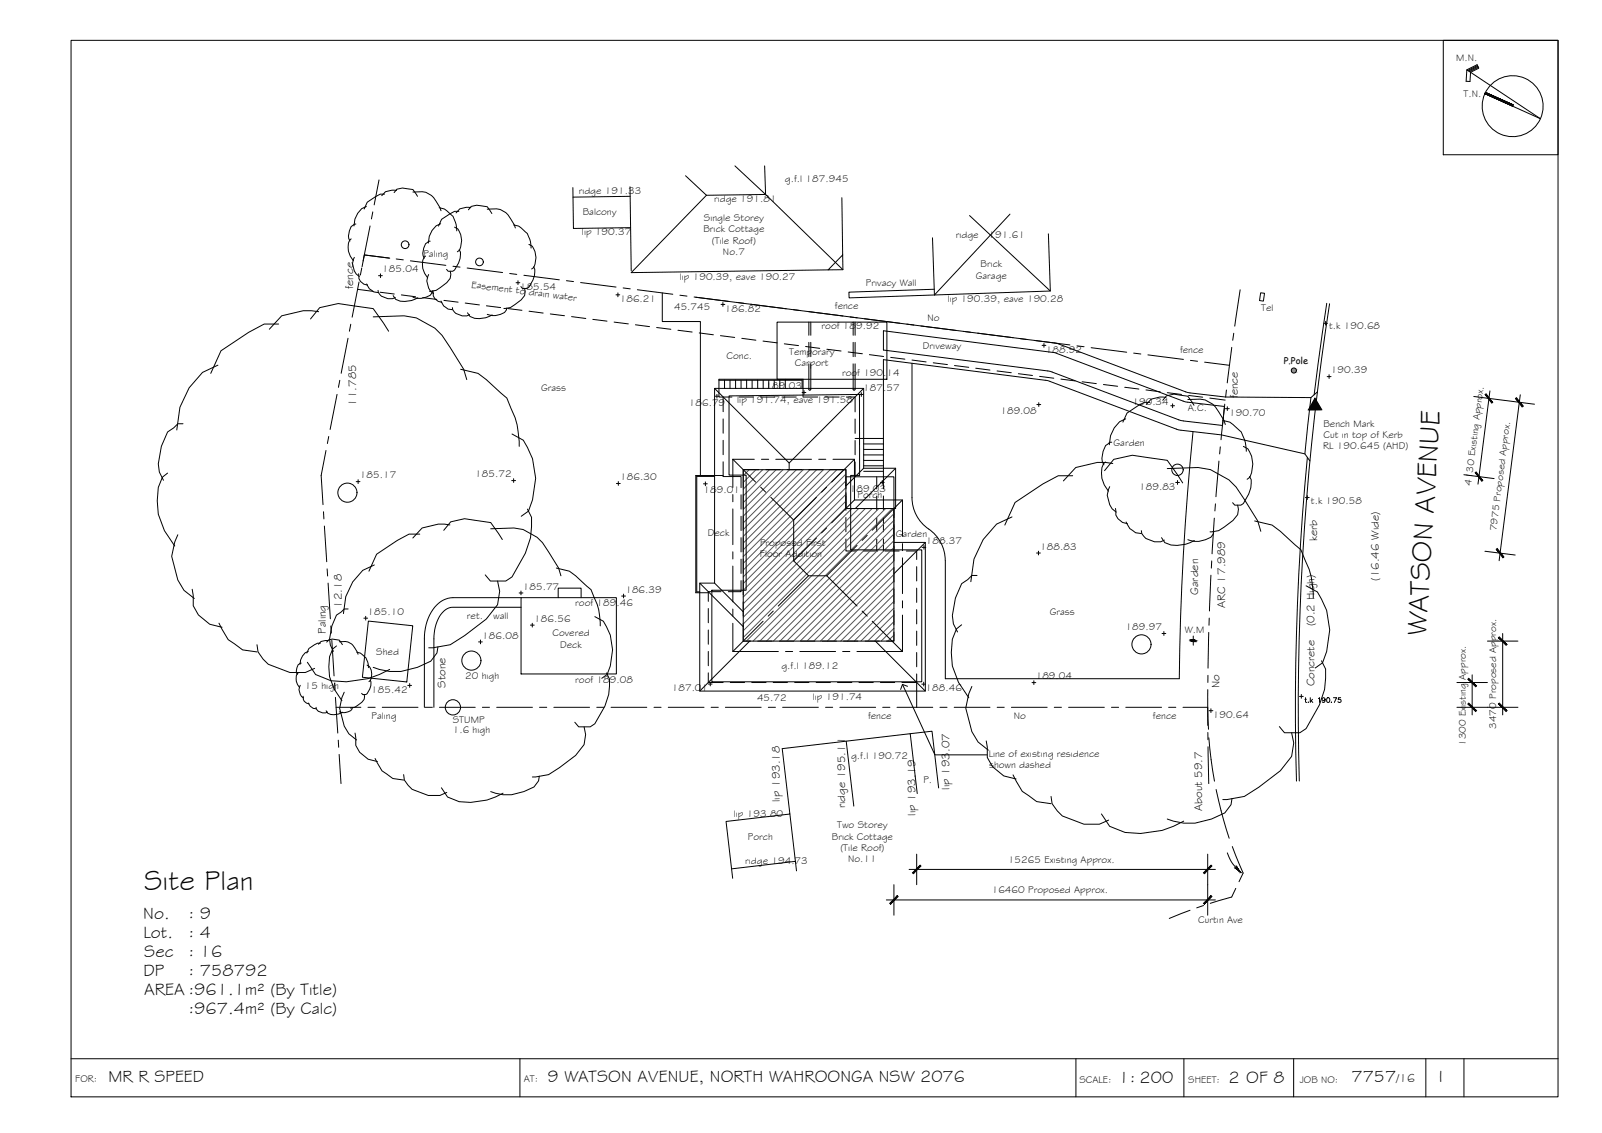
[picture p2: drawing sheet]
<svg xmlns="http://www.w3.org/2000/svg" width="420mm" height="297mm" viewBox="0 0 420 297" stroke-linecap="round" stroke-linejoin="round" font-family="sans-serif">
<!-- layer: BORDER -->
<g fill="none" stroke="#000" stroke-width=".26">
<path d="M18.6 10.6h390v277h-390zM378.5 10.6h30.1v30h-30.1zM384.7 18.3l2.7-1.3 .4 .9-2.1 1.1-.2 2.4-1-.1 .2-3 19.3 12.8-14.6-6.6M387.5 17.2l-2.5 1.3M387.6 17.4l-2.4 1.2M387.7 17.6l-2.3 1.2M389.6 24.2l7.3 3.3M18.6 277.6h390M136.4 277.6v10M282.2 277.6v10M310.5 277.6v10M339.3 277.6v10"/>
<path d="M374 277.6v10M383.9 277.6v10"/>
<circle cx="396.7" cy="27.8" r="8"/>
</g>
<g fill="#000" stroke="#000" stroke-width=".26">
<path d="M389.4 24.5l7.4 3.3zM389.6 24.3l7.2 3.5-7.4-3.3z"/>
<path d="M389.6 24.3l7.2 3.5 .1-.3zM389.6 24.2l7.3 3.3z"/>
</g>
<!-- layer: TEXT -->
<path d="M344.9 104.4l1.8 3h-3.5zM343.2 107.4h3.5z" fill="#000" stroke="#000" stroke-width=".26"/>
<!-- layer: 0.13 -->
<g fill="none" stroke="#000" stroke-width=".26">
<path d="M93.3 58.8a2.21 2.21 0 0 0-1.7 1.7l-.2 1.4 .4 1.3M96.1 54.1a5.2 5.2 0 0 0-3.3 5.1M100.8 50.9h-1.1l-3.4 2.1-.8 1.8M103.4 50.5l.7-.9 1.4-.3 2.8 .4 1.2 1.8M104 49.9h-1.2l-1.7 .4-1 1M108.3 50.3a5.1 5.1 0 0 1 6.1 2.5l1 1.7 .3 .8M115.2 54.5a5.4 5.4 0 0 1 3.9 3l.5 1.3 .2 1.7M115.6 58.6a5.2 5.2 0 0 0-3.3 5.1M119.2 59.6l.9 .4a5.5 5.5 0 0 1 .4 5.6l-.6 .4M120.3 55.4h-1.1l-3.4 2.1-.8 1.8M122.9 55l.7-.9 1.4-.3 2.8 .4 1.2 1.8M123.5 54.4l-1.2-.1-1.7 .5-1 1"/>
<path d="M127.8 54.8a5.1 5.1 0 0 1 6.1 2.5l1 1.7 .3 .8M134.7 59a5.3 5.3 0 0 1 3.9 3l.5 1.3 .2 1.7M92.1 62.6a3.1 3.1 0 0 0-.7 3.3l.5 1.3 .8 1.2M92.9 67.5a3.7 3.7 0 0 0 1.3 5M94.1 71.8v.5a2.28 2.28 0 0 0 2.3 2.5M96.2 74.4a3.1 3.1 0 0 0 3 2.3M99.2 76.1v.6a3.3 3.3 0 0 0 4.5 1.3M103.1 77.5a2.51 2.51 0 0 0 3.1 1.5l1.7-.2 1.7-.7M111.6 67.1a3 3 0 0 0-.7 3.3l.5 1.3 .8 1.2M112.4 72a3.7 3.7 0 0 0 1.3 5M112.8 63.2h-.4l-.8 .7a3.5 3.5 0 0 0-.3 3.8M113.4 76.3l-.1 .5-.5 .6a5 5 0 0 1-4.5 .5"/>
<path d="M113.5 76.3l.1 .4a2.29 2.29 0 0 0 2.3 2.6M115.7 78.9a3 3 0 0 0 2.9 2.3M118.1 71.1l.1 .8-.1 1.1-.9 1.1-2.8 2-1.7 .3M120.4 65.5a3.8 3.8 0 0 1-.1 3.4l-1.1 1.9-.5 .3h-1.2l-.4-.5M137.6 75.6l.1 .8-.1 1.1-.9 1.1-2.8 2-1.7 .3M138.7 64.1a3.5 3.5 0 0 1 1.9 3.4l-.6 2.6-.6 .4M139.9 69.9a3.9 3.9 0 0 1-.1 3.5l-1.1 1.9-.5 .3h-1.2l-.4-.5M57.2 95.7l-4.1 1.9-3.5 4.1-2.4 5.1-.8 5.9M73.1 85h-3.8l-4.1 2.1-7.2 4.9-2.7 5.9M81.4 83.6l2.4-2.9 4.9-1.1 9.2 1.3 4 5.9M83.6 81.7l-1.9-.2h-2.2l-5.6 1.3-3.3 3.5M97.9 83.1l8.1-.3 3.2 .5 4.9 2.7 1.8 1.9 5.7 8.9 .8 2.7"/>
<path d="M118.6 80.6l.1 .6a3.2 3.2 0 0 0 4.5 1.3M120.8 96.8l4.6 1.1 2.1 1.6 5.4 4.9 1.1 2.7a19.9 19.9 0 0 1 2.2 9.9M122.6 82a2.56 2.56 0 0 0 3.1 1.5l1.7-.2 1.7-.7M132.9 80.8l-.1 .5-.5 .6a5 5 0 0 1-4.5 .5M48 111.1h-1.4l-1 1.1-1.7 1.1-1.6 3.7-.8 4.6 .3 2.2 1.1 2.1M134.3 113.8l3 1.6 1 1.9 1.4 3 .8 5.1-.8 5.6-1.1 3-1.9 1.4M291.6 115.9h-.6l-1 .9a4.6 4.6 0 0 0-.5 5.1M295.2 109.8a6.9 6.9 0 0 0-4.3 6.8M301.6 105.5h-1.5l-4.5 2.8-1.1 2.4M305 105l.9-1.2 2-.5 3.6 .6 1.6 2.3M305.8 104.2l-1.6-.1-2.3 .5-1.3 1.4M311.5 104.7l3.3-.1a5.9 5.9 0 0 1 4.8 3.4l1.4 2.2 .4 1.1"/>
<path d="M320.7 110.2l1.8 .5 .9 .6 2.2 2 .4 1a8.2 8.2 0 0 1 .9 4M326.1 117l1.2 .7a7.1 7.1 0 0 1 .5 7.4l-.7 .6M43.9 124l-1.3 1.1-1.1 2.7a17.4 17.4 0 0 0 4.3 15.4M116.4 139l1.8-2.2 3.6-.8 6.9 1 3 4.4M118 137.6l-3-.2-4.3 1-2.4 2.6M128.7 138.6l6.1-.2a11.1 11.1 0 0 1 9.1 6.3l2.6 4.2 .6 2.1M138.3 133.5l1.1 2.1-.3 5.4-1.3 4-3.5 6.2-1.6 1.1h-4.1l-1.3-1.6M265.4 135.5l-4 1.9-3.5 4-2.5 5.2-.8 5.9M281.3 124.7h-3.8l-4 2.2-7.3 4.8-2.7 6M289.7 123.4l2.4-3 4.9-1 9.1 1.3 4.1 5.9M290 121.1l-.6 .5a6.7 6.7 0 0 0 1.3 7.2M291 127.6a4.9 4.9 0 0 0 1.8 6.7"/>
<path d="M291.9 121.5l-2-.3h-2.1l-5.7 1.4-3.2 3.5M292.6 133.3l.1 .7a3.1 3.1 0 0 0 3 3.3M295.3 136.9l1 1.7 1.5 1.1 1.5 .2M299.3 139.1l.2 .8a4.4 4.4 0 0 0 5.9 1.7M306.1 122.8l8.1-.2 3.3 .5 4.8 2.7 1.9 1.9 5.7 8.9 .8 2.7M318.3 139.3l-.1 .7-.6 .9a6.5 6.5 0 0 1-6.1 .6M324.6 132.4l.2 1.1-.2 1.4-1.2 1.5-3.8 2.7-2.2 .3M327.7 124.9l.5 .9a8.6 8.6 0 0 1-2.1 6.2l-.7 .4h-1.6l-.5-.6M329.1 136.6l4.5 1.1 2.2 1.6 5.4 4.8 1.1 2.7a19.9 19.9 0 0 1 2.1 10M46.6 140.2l-.8 1.9-.8 3.8 1.6 6.2 1.6 2.7 2.8 2.1M50.4 154.5l.3 1.6v2.7l1.3 2.4 3 2.5 3.2 .8M91.3 159.7h-1l-.8 .8-1.2 .8-1.3 2.8-.6 3.4 .2 1.6 .8 1.7"/>
<path d="M98.2 148.1l-3.1 1.4-2.6 3.1-1.8 3.8-.6 4.5M110.1 140h-2.8l-3.1 1.7-5.4 3.6-2 4.4M130.5 152.3l.5 2.7-.5 3.5-3 3.8-5.6 4.3-3.8 2.4-4.6 .8h-1.1M145.9 148.9l3.4 .8 1.7 1.3 4 3.6 .8 2a14.8 14.8 0 0 1 1.6 7.5M256.3 150.9h-1.4l-1.1 1-1.6 1.1-1.6 3.8-.8 4.6 .2 2.1 1.1 2.2M304.6 141l.9 1.3a8.1 8.1 0 0 0 7.8-.6M342.5 153.6l3 1.6 1.1 1.9 1.3 2.9 .8 5.2-.8 5.6-1 3-1.9 1.3M57.4 163.4l2.4 4.3 3.8 2.7 3.8 .5M67.4 169l.3 1.9 1.3 1.9 1.4 1.4 5.6 2.1h4.1l2.4-1.1M78.2 176.4a2.94 2.94 0 0 0 .4 3.9M78.7 179.7a2.44 2.44 0 0 0 .9 3.3M79 173.9a1.79 1.79 0 0 0-1.3 2.1l.3 .8"/>
<path d="M80.6 173.6l2.2 3.2 4 1.7a23.1 23.1 0 0 0 15.4-3M80.8 170.8a3.5 3.5 0 0 0-2.1 3.4M84 168.6h-.7l-2.3 1.4-.5 1.2M85.7 168.4l.5-.6 1-.3 1.8 .3 .8 1.2M86.1 168a2.64 2.64 0 0 0-2.6 .9M88.3 169.3l-1 .9-.9 2a13 13 0 0 0 3.3 11.5M89 168.2a3.4 3.4 0 0 1 4 1.7l.9 1.6M93.6 171a3.9 3.9 0 0 1 3 4M96.3 174.4a2.8 2.8 0 0 1 .5 4.3M97.1 178.3a3.3 3.3 0 0 1-1.2 3.8h-.8l-.2-.3M114.9 169.6l-.3 1.6-1.6 2.1-3.5 1.7a15.2 15.2 0 0 1-11.6 0M156 161.7l2.2 1.2a13.5 13.5 0 0 1 1 13.9l-1.4 1"/>
<path d="M159.1 176.4l.8 1.6-.3 4.1-.9 3-2.7 4.7-1.2 .8h-3l-1-1.3M252.2 163.8l-1.3 1.1-1.1 2.7a17.3 17.3 0 0 0 4.3 15.3M254.9 180l-.8 1.9-.8 3.7 1.6 6.2 1.6 2.7 2.7 2.2M346.6 173.2l1.1 2.2-.3 5.4-1.4 4-3.5 6.2-1.6 1.1h-4l-1.4-1.6M79.5 182.5a1.69 1.69 0 0 0 1.6 2M80.9 184.3a2.1 2.1 0 0 0 2 1.5M82.9 185.4v.4a2.18 2.18 0 0 0 3 .9M85.5 186.3a1.65 1.65 0 0 0 2.1 1.1l1.1-.2 1.1-.5M90.3 181.5l-.6 1.4-.6 2.8 1.2 4.7 1.2 2 2 1.6M92.4 185.5l-.1 .4a2.99 2.99 0 0 1-3.3 .7M93.1 192.2l.2 3.2 1 1.8 2.2 1.8 2.5 .7M95.5 182.1v1.2a5.3 5.3 0 0 1-3.6 2.3"/>
<path d="M98.4 198.9l1.8 3.2 2.8 2 2.9 .4M153.2 190.6l.4 2-.4 2.6-2.2 2.8-4.3 3.3-2.8 1.8-4.3 .6M258.7 194.3l.2 1.6v2.7l1.4 2.4 3 2.4 3.2 .8M338.8 192.1l.5 2.7-.5 3.5-3 3.8-5.7 4.3-3.7 2.4-4.6 .8h-1.1M105.9 203.1l.2 1.4 2 2.4 4.2 1.6h3.1l1.8-.8M115.8 206.5l1.6 2.5 3 1.2a17.4 17.4 0 0 0 11.5-2.2M141.4 203.5l-.1 1.2-1.3 1.6a12.3 12.3 0 0 1-11.3 1.2M265.7 203.2l2.4 4.3 3.8 2.7 3.8 .5M275.7 208.8l.2 1.9 1.4 1.9 1.3 1.3 5.7 2.2h4l2.5-1.1M288.9 213.4l2.1 3.2 4.1 1.6a22.8 22.8 0 0 0 15.4-2.9M323.1 209.4l-.2 1.6-1.7 2.1-3.5 1.6a15.2 15.2 0 0 1-11.6 0"/>
</g>
<!-- layer: BOUNDARY -->
<g fill="none" stroke="#000" stroke-width=".26">
<path d="M97.1 59.2l-1.9 9.2M97.8 55.6l-.4 1.8M99.4 47.2l-1.3 6.5M94.2 73.9l-1.8 9.3M94.9 70.3l-.4 1.8M95.6 66.8l6.5 .9M103.9 67.9l1.9 .2M107.6 68.4l9.3 1.2M118.8 69.8l1.9 .2M122.5 70.3l9.3 1.2M133.7 71.7l1.8 .2M137.4 72.2l9.3 1.2"/>
<path d="M148.6 73.6l1.8 .2M152.3 74.1l9.3 1.2M163.4 75.5l1.9 .2M167.2 76l9.3 1.1M178.3 77.4l1.9 .2M182 77.9l9.3 1.2M193.2 79.3l1.9 .2M196.9 79.8l9.3 1.2M325.3 76l-1.5 9.5M89.1 99.7l-.3 1.9M91.3 88.7l-1.8 9.2M92 85l-.4 1.8"/>
<path d="M208.1 81.2l1.8 .2M211.8 81.7l9.3 1.1M223 83.1l1.8 .2M226.7 83.6l9.3 1.1M237.8 85l1.9 .2M241.5 85.5l9.4 1.1M252.7 86.9l1.9 .2M256.4 87.3l9.3 1.2M267.6 88.8l1.8 .2M271.3 89.3l9.3 1.1M282.5 90.7l1.8 .2M286.2 91.2l9.3 1.1"/>
<path d="M297.3 92.6l1.9 .2M301.1 93l9.3 1.2M312.2 94.5l1.9 .2M315.9 94.9l6.5 .9M323.1 91.1l-1.2 9.3M323.6 87.4l-.3 1.8M85.5 118.1l-1.3 6.6 .5 7.6M86.2 114.4l-.3 1.9M88.4 103.4l-1.8 9.2M320 117.2l-.1 1.8M321.2 106l-1 9.3M321.7 102.2l-.3 1.9"/>
<path d="M84.8 134.2l.1 1.9M85.1 137.9l.6 9.4M318.5 135.8l-.6 9.4M318.8 132.1l-.2 1.9M319.7 120.9l-.8 9.3M85.8 149.1l.1 1.9M86 152.9l.6 9.3M317.6 150.8l-.4 9.4M317.8 147.1l-.1 1.8M86.8 164.1l.1 1.9M87 167.8l.6 9.4M87.7 179.1l.2 1.8"/>
<path d="M316.8 177.1v1.8M317 165.8l-.2 9.4M317.1 162v1.9M88 182.8l.6 9.4M88.1 185.4h6.5M88.7 194l.1 1.9M88.9 197.8l.5 7.6M96.5 185.4h1.9M100.3 185.4h9.3M111.5 185.4h1.9M115.3 185.4h9.3M126.5 185.4h1.9"/>
<path d="M130.3 185.4h9.3M141.5 185.4h1.9M145.3 185.4h9.3M156.5 185.4h1.9M160.3 185.4h9.3M171.5 185.4h1.9M175.3 185.4h9.3M186.5 185.4h1.9M190.3 185.4h9.3M201.5 185.4h1.9M205.3 185.4h9.3M216.5 185.4h1.9"/>
<path d="M220.3 185.4h9.3M231.5 185.4h1.9M235.3 185.4h9.3M246.5 185.4h1.9M250.3 185.4h9.3M261.5 185.4h1.9M265.3 185.4h9.3M276.5 185.4h1.9M280.3 185.4h9.3M291.5 185.4h1.9M295.3 185.4h9.3M306.5 185.4h1.9"/>
<path d="M310.3 185.4l6.4 .1 .3 5.7M316.8 180.8v9.4M316.8 192v1.9M316.8 195.8l.2 9.6M317 193.4l.6 5.7 .9 5.7M318.9 207l1.4 5.6 2.1 7.2M312.1 238.6l-5.4 2.2M315.6 237.4l-1.7 .6M321.9 223.6l1.2 2.6 1.1 1.2 .2-.1-.2-.3M323.2 221.9l2.8 7-1 2.3M323.7 227.5l1.8 1.3M324.1 232.9l-1.1 2.3-5.6 1.6"/>
</g>
<g fill="#000" stroke="#000" stroke-width=".26">
<path d="M324.4 227.3l.3 .7-.5-.6zM324.9 228.1l.6 .7z"/>
<path d="M324.4 227.3l.4 .8zM324.4 227.3l.4 .8z"/>
<path d="M324.6 227.7l.2 .5zM324.6 227.7l.2 .5z"/>
<path d="M324.2 227.4l.5 .6zM324 227.6l.4 .3-.2-.5z"/>
<path d="M324.7 227.8l.3 .5zM324.7 227.8l.3 .5z"/>
</g>
<!-- layer: EXISTING -->
<g fill="none" stroke="#000" stroke-width=".26">
<path d="M173.7 76.8v7.5h10v40.3M182.5 77.9l94.4 12.1 34 12.7M245 75.8l-22.4 .8 .1 1.5 22.4-.8M348 79.5l-3.3 24M348.7 79.6a687.6 687.6 0 0 0-7.9 125.2M188.6 99.7h21.8v2.1M190 99.7v2.1M191.5 99.7v2.1M192.9 99.7v2.1M194.4 99.7v2.1M195.8 99.7v2.1M197.3 99.7v2.1"/>
<path d="M198.7 99.7v2.1M200.2 99.7v2.1M201.6 99.7v2.1M203.1 99.7v2.1M204.5 99.7v2.1M206 99.4v2.4M212.1 95.4v6.7l.3 .2 .2-.2v-6.7M212.1 84.4v3.5M212.1 89.8v3.7M212.6 84.4v3.5M212.6 89.8v3.7M223.8 95.4v6.7l.2 .2 .2-.2 .1-6.7"/>
<path d="M223.8 84.4v3.5M223.8 89.8v3.7M224.3 84.4v3.5M224.3 89.8v3.7M239.2 95.2v35.2a10 10 0 0 0 4.4 8.3M274.2 99.7l1.1 .3 33.5 12.6 11.5 1.4 21.9 5 1.3 1.8M274.2 99.7l-42.5-5.4v33.9M189.7 104.1h-1.1v-4.7h22v4.7M189.7 109.8v3.8M189.7 115.4v3.8M192 104.1h-2.3v3.8M193.9 104.1h3.7"/>
<path d="M199.5 104.1h3.7M205.1 104.1h3.7M210.7 104.1h3.8M216.3 104.1h3.8M222 104.1h2.3v3.9M224.3 109.8v3.8M224.3 115.5v3.7M224.3 114.9h7.4M226.5 116.4h5.2M226.5 117.8h5.2M226.5 119.3h5.2M309.1 110.1l1.2 .3 10.3 1.1 .5-4.9-10.5-1.3-34-12.8-44.9-5.8v5.1l43.7 5.6 33.7 12.7"/>
<path d="M310.9 102.7l1.2 .3 9.3 1.1 22.4 .1 1.7-1.5M312.9 113.2a709.2 709.2 0 0 0-3.6 64.7h-61.4v-30.9a10.1 10.1 0 0 0-4.4-8.3M342.9 119.9a685.8 685.8 0 0 0-2.9 84.9M343.8 104.2l-1.6 14.8M187.4 124.9h-4.7v30.3h.8M189.7 121.1v3.8h4.7v2.9M189.7 124.7h-7.2v30.7h3.3M194.4 129.7v3.8M194.4 135.4v3.7M221.9 130v3.8M221.9 135.7v3.7M224.3 121.1v3.9h-2.4v3.2"/>
<path d="M224.3 125h7.4M226.5 120.7h5.2M226.5 122.1h5.2M226.5 123.6h5.2M229.9 125v3.2M229.9 130v3.8M229.9 135.7v3.7M231.7 130v3.8M231.7 135.7v3.7M136.7 156.7h25v20h-25zM136.7 156.7h-17.9a7.6 7.6 0 0 0-6.5 5.4l-.6 1.7-.4 2.8v18.9M136.7 159.2h-17.9a5 5 0 0 0-4.2 3.7l-.6 2.2-.2 1.6v18.8"/>
<path d="M146.4 156.7v-2.5h6v2.5M185.8 159.5v3.8M189.1 155.1h-3.3v2.6M194.4 152.2v2.9h-3.4M194.4 141v3.7M194.4 146.6v3.7M221.9 141.3v3.2h2.7M226.4 144.5h3.8M229.9 141.3v3.2M231.7 141.3v3.2M232.1 144.5h3.7M237.7 144.5h2.7v2.2"/>
<path d="M240.4 148.6v3.7M240.4 154.2v3.7M240.4 159.8v3.8M96.6 162.8l11.7 1.3-1.6 14.7-11.7-1.2zM185.8 176.4v2.5h3.9M185.8 165.2v3.7M185.8 170.8v3.7M191.5 178.9h3.8M197.2 178.9h3.7M202.8 178.9h3.7M208.4 178.9h3.8M214 178.9h3.8"/>
<path d="M219.7 178.9h3.7M225.3 178.9h3.7M230.9 178.9h3.8M240.4 176.7v2.2h-3.9M240.4 165.5v3.7M240.4 171.1v3.7M240.4 178.9v6.5"/>
</g>
<!-- layer: ROOFPLAN EXIST. -->
<g fill="none" stroke="#000" stroke-width=".26">
<path d="M150.2 49.2l.2 10.7 15-.2M165.2 49l.4 22M165.3 51.5l-15 .2M179.8 46.1l5.5 5.1M185.3 51.2l15.5-.2 20.3 19.7M185.3 51.2l-19.7 20.3 51.6-.7M192.8 43.5l8 7.5-.3-7.5M220.8 51.8l.2 15M254.3 56.5l5.5 5.1-14.7 15.7M264.9 56.1l-5.1 5.5 15.7 14.7M221 66.8l.1 3.9-3.9 .1zM275 61.3l.5 15-30.4 1-.5-15"/>
<path d="M203.8 84.4h28.8v15h-28.8zM187.4 101.8l19.6 19.6 19.5-19.6M207 121.4v1.7M226.5 122.8v-21h-39.1v51.1h-3.9v28.3h59.2v-39h-8.3M183.5 152.9l11.4 11.4M187.4 152.9l7.5 7.5M242.7 142.2l-8.3 8.2M196.6 168.1l-13.1 13.1M229.6 168.1l13.1 13.1M221.9 194.3l2 17M238.7 192.4l5.7-.7 1.8 14.9M207.2 213.4l1.7 14.9"/>
<path d="M240.6 208l-1.9-15.6-33.5 3.9 2 17.1-16.8 2 1.8 14.9M208.6 225.8l-16.7 2"/>
</g>
<!-- layer: TEXT1 -->
<g fill="none" stroke="#000" stroke-width=".26">
<path d="M313 166.7v2.5"/>
<circle cx="339.3" cy="97.1" r=".67"/>
<circle cx="312.9" cy="167.9" r=".24"/>
</g>
<g fill="#000" stroke="#000" stroke-width=".26">
<path d="M313 168.2h.1z"/>
<path d="M312.8 167.7l.2 .1zM312.8 167.7l.2 .1z"/>
<path d="M312.8 167.8h.2zM312.7 167.8h.3z"/>
<path d="M312.7 167.8l.3 .1zM312.7 167.8l.3 .1z"/>
<path d="M312.7 167.9h.3zM312.7 167.9h.3z"/>
<path d="M312.7 167.9l.3 .1zM312.7 167.9l.3 .1z"/>
<path d="M312.7 168h.3zM312.7 168h.3z"/>
<path d="M312.7 168l.3 .1zM312.7 168l.3 .1z"/>
<path d="M312.7 168.1h.3zM312.7 168.1h.3z"/>
<path d="M312.7 168.1h.3zM312.7 168.1h.3z"/>
<path d="M312.8 168.1l.2 .1zM312.8 168.1l.2 .1z"/>
<path d="M313 167.7h.1zM313 167.7h.1z"/>
<path d="M313 167.7l.1 .1zM313 167.7l.1 .1z"/>
<path d="M313 167.8h.2zM313 167.8h.2z"/>
<path d="M313 168.1h.1zM313 168.1l.1 .1z"/>
<path d="M313 167.8l.2 .1zM313 167.8l.2 .1z"/>
<path d="M313 168.1h.2zM313 168.1h.1z"/>
<path d="M313 167.9h.2zM313 167.9h.2z"/>
<path d="M313 168.1h.2zM313 168.1h.2z"/>
<path d="M313 167.9l.2 .1zM313 167.9l.2 .1z"/>
<path d="M313 168h.2zM313 168h.2z"/>
<path d="M313 168h.2zM313 168l.2 .1z"/>
</g>
<g fill="#989898" stroke="#989898" stroke-width=".26">
<path d="M339.3 96.6h.2zM339.2 96.6h.3z"/>
<path d="M339.2 96.6l.4 .1zM339.1 96.7h.5z"/>
<path d="M339.1 96.7h.6zM339 96.7h.7z"/>
<path d="M339 96.7l.8 .1zM339 96.7l.8 .1z"/>
<path d="M338.9 96.8l.9 .1zM338.9 96.8l.9 .1z"/>
<path d="M338.9 96.9l1 .1zM338.9 96.9l1 .1z"/>
<path d="M338.8 97h1.1zM338.8 97h1.1z"/>
<path d="M338.8 97l1.1 .1zM338.8 97l1.1 .1z"/>
<path d="M338.8 97.1h1.1zM338.8 97.1l1.1 .2z"/>
<path d="M338.8 97.3h1.1zM338.8 97.3h1.1z"/>
<path d="M338.8 97.3h1.1zM338.8 97.3l1 .1z"/>
<path d="M338.9 97.4h.9zM338.9 97.4l.9 .1z"/>
<path d="M338.9 97.5h.9zM338.9 97.5l.8 .1z"/>
<path d="M339 97.6h.7zM339 97.6h.6z"/>
<path d="M339.1 97.6h.5zM339.1 97.6l.4 .1z"/>
<path d="M339.2 97.7h.3zM339.2 97.7h.2z"/>
</g>
<!-- layer: TEXT -->
<path d="M330.6 76.8l1 .1-.2 2-1.1-.1z" fill="none" stroke="#000" stroke-width=".26"/>
<!-- layer: HGTS_11 -->
<g fill="none" stroke="#000" stroke-width=".26">
<path d="M99.3 72.3h1M99.8 71.8v1M135.3 74.1h1M135.9 73.6v1M161.6 77.3h.9M162.1 76.8v1M189.1 79.8h1M189.6 79.3v1M273.3 90.5h1M273.8 90.1v1M347.2 84.8h1M347.7 84.3v1"/>
<path d="M348.1 98.7h1M348.6 98.2v1M187.5 103.9h1M188 103.4v1M210.4 102.9h1M210.9 102.4v1M225.4 103.4h1M225.9 102.9v1M271.9 106.1h1.1M272.4 105.6v1M307.1 106.4h.9M307.5 105.9v1"/>
<path d="M321.4 107.1h1M321.9 106.6v1M93.4 126.3h1M93.9 125.8v1M134.2 126h1M134.7 125.5v1M161.7 126.8h1M162.2 126.3v.9M184.5 126.8h1M185 126.3v1.1M230.9 126.5h1M231.4 126v1"/>
<path d="M308.3 126.5h1M308.8 126v1M342.4 130.4h1M342.9 129.9v1.1M136.2 155.5h.9M136.6 155v.9M163 156.3h1M163.5 155.8v1M241.8 143.5h1M242.3 143v1M271.9 145h1M272.4 144.5v1"/>
<path d="M95.4 162.1h1M95.9 161.6v1M106.9 179.7h1M107.4 179.2v1M125.5 168.3h1M126 167.8v1M139.1 163.9h1M139.6 163.4v1M185.8 179.3h1M186.3 178.8v1M241.8 179.4h.9M242.3 178.9v.9"/>
<path d="M270.7 179h1M271.2 178.5v1M304.8 166.1h1M305.3 165.6v1M317.1 186.3h1M317.6 185.8v1M340.8 182.6h1M341.3 182.1v1M342.2 183.3h.4M342.4 182.9v1l.3 .3M343.1 184.1h.1M343.6 182.9v1.3"/>
<path d="M343.9 183.7l.4 .5M344.2 183.3l-.6 .6M345.8 183.1l.3-.2v1.3M347.5 183.3a.39 .39 0 0 1-.5 .4 .39 .39 0 0 1-.2-.6 .39 .39 0 0 1 .7 0v.8l-.3 .3-.4-.2M348.1 183a.57 .57 0 0 1 .7 .5 .57 .57 0 0 1-.7 .6l-.2-.5zM349.2 184.1h.1M349.7 182.9h.8l-.5 1.3M351.6 182.9h-.6v.5a.44 .44 0 0 1 .6 0 .44 .44 0 0 1-.1 .7 .44 .44 0 0 1-.6-.2"/>
</g>
<!-- layer: 0 -->
<path d="M236.7 179.4l8.5 18.5h13.7M238 179.9l-1.3-.5-.5 1.4" fill="none" stroke="#000" stroke-width=".26"/>
<!-- layer: DIMENSION -->
<g fill="none" stroke="#000" stroke-width=".26">
<path d="M386.5 103.9l15.9 2.1M390.8 102.5l-3.2 24.4M398.7 103.5l-5.5 43.5M383.9 124.5l8 1M389.5 144.5l7.9 1M382.1 178.9h8M386.1 176.9v10.5M390.1 168.1h8M394.1 166.1v21.3M382.1 185.4h16M232.5 235.9h86.3M234.4 231.9v8"/>
<path d="M238.4 227.9h80.4M240.4 223.9v8M316.7 223.9v16"/>
</g>
<!-- layer: 0 -->
<g fill="#000" stroke="#000" stroke-width=".26">
<path d="M389.5 103.4l2 2.1-1.8-2.3zM389.5 103.4l2 2.1-.2 .2z"/>
<path d="M397.5 104.5l1.7 2.2 .3-.2zM397.5 104.5l.2-.2 1.8 2.2z"/>
<path d="M386.9 123.9l1.7 2.3 .3-.2zM386.9 123.9l.2-.2 1.8 2.3z"/>
<path d="M392.4 144l2 2-1.7-2.2zM392.4 144l2 2-.2 .2z"/>
<path d="M385.2 177.8l-.2 .2 2.2 1.8zM385 178l2.2 1.8-.2 .2z"/>
<path d="M393.2 167l-.2 .2 2.2 1.8zM393 167.2l2.2 1.8-.2 .2z"/>
<path d="M385 184.5l2 2 .2-.2zM385 184.5l.2-.2 2 2z"/>
<path d="M393 184.5l2 2 .2-.2zM393 184.5l.2-.2 2 2z"/>
<path d="M235.3 234.8l-1.7 2.2 1.9-2zM233.3 236.8l2-2-1.7 2.2z"/>
<path d="M241.3 226.8l-1.8 2.2 2-2zM239.3 228.8l2-2-1.8 2.2z"/>
<path d="M315.6 236.8l.3 .2 1.7-2.2zM317.6 234.8l.2 .2-1.9 2z"/>
<path d="M315.6 228.8l.3 .2 1.7-2.2zM317.6 226.8l.2 .2-1.9 2z"/>
</g>
<!-- layer: SITEWORKS -->
<g fill="none" stroke="#000" stroke-width=".26">
<path d="M93.8 75.9l4 .5M99.7 76.6l3.7 .5M105.3 77.3l3.7 .5M110.9 78l3.7 .5M116.4 78.8l3.7 .4M122 79.5l3.7 .4M127.6 80.2l3.7 .4M133.2 80.9l3.7 .5M138.8 81.6l3.7 .5M144.3 82.3l3.7 .5M149.9 83l3.7 .5M155.5 83.7l3.7 .5"/>
<path d="M161.1 84.4l3.7 .5M166.7 85.1l3.7 .5M172.2 85.9l3.7 .4M177.8 86.6l3.7 .5M183.4 87.3l3.7 .5M189 88l3.7 .5M194.5 88.7l3.8 .5M200.1 89.4l3.7 .5M205.7 90.1l3.7 .5M211.3 90.8l3.7 .5M216.9 91.6l3.7 .4M222.4 92.3l3.8 .4"/>
<path d="M228 93l3.7 .5M233.6 93.7l3.7 .5M239.2 94.4l3.7 .5M244.8 95.1l3.7 .5M250.3 95.8l3.8 .5M255.9 96.5l3.7 .5M261.5 97.3l3.7 .4M267.1 98l3.7 .4M272.7 98.7l3.7 .5M278.2 99.4l3.8 .5M283.8 100.1l3.7 .5M289.4 100.8l3.7 .5"/>
<path d="M295 101.5l3.7 .5M300.6 102.2l3.7 .5M306.1 102.9l3.8 .5M311.7 103.7l3.7 .4M317.3 104.4l4 .5"/>
</g>
<!-- layer: NEWWORK -->
<g fill="none" stroke="#000" stroke-width=".26">
<path d="M194.9 123.1h27v10.2h12.5v34.8h-39.5zM194.9 129.7v3.7M194.9 135.3v3.7M199 123.1h-4.1v4.7M200.9 123.1h3.7M206.5 123.1h3.8M212.1 123.1h3.8M217.8 123.1h4.1v4.2M221.9 129.2v4.1h2.5M226.3 133.3h3.7M231.7 125h2.7v19.5M231.9 133.3h2.5v2.4"/>
<path d="M234.4 137.6v3.7M194.9 140.9v3.8M194.9 146.6v3.7M194.9 152.2v3.7M194.9 157.8v3.7M234.4 143.2v3.8M234.4 148.8v3.8M234.4 154.4v3.8M194.9 163.4v4.7h2M198.7 168.1h3.8M204.4 168.1h3.7M210 168.1h3.7"/>
<path d="M215.6 168.1h3.8M221.2 168.1h3.8M226.9 168.1h3.7M234.4 165.7v2.4h-1.9M234.4 160.1v3.7"/>
</g>
<!-- layer: HATCH -->
<g fill="none" stroke="#545454" stroke-width=".26">
<path d="M196.5 123.1l-1.6 1.6M198.3 123.1l-3.4 3.4M200 123.1l-5.1 5.1M201.8 123.1l-6.9 6.9M203.6 123.1l-8.7 8.7M205.3 123.1l-10.4 10.5M207.1 123.1l-12.2 12.2M208.9 123.1l-14 14M210.6 123.1l-15.7 15.7M212.4 123.1l-17.5 17.5M214.2 123.1l-19.3 19.3M215.9 123.1l-21 21.1"/>
<path d="M217.7 123.1l-22.8 22.8M219.5 123.1l-24.6 24.6M221.3 123.1l-26.4 26.4M221.9 124.3l-27 26.9M221.9 126.1l-27 26.9M221.9 127.8l-27 27M221.9 129.6l-27 26.9M221.9 131.4l-27 26.9M221.9 133.1l-27 27M223.4 133.3l-28.5 28.5M225.2 133.3l-30.3 30.3M227 133.3l-32.1 32.1"/>
<path d="M228.7 133.3l-33.8 33.8M230.5 133.3l-34.7 34.8M232.3 133.3l-34.8 34.8M234 133.3l-34.7 34.8M234.4 134.7l-33.4 33.4M234.4 136.5l-31.6 31.6M234.4 138.2l-29.8 29.9M234.4 140l-28 28.1M234.4 141.7l-26.3 26.4M234.4 143.5l-24.5 24.6M234.4 145.3l-22.7 22.8M234.4 147.1l-21 21"/>
<path d="M234.4 148.8l-19.2 19.3M234.4 150.6l-17.4 17.5M234.4 152.4l-15.7 15.7M234.4 154.1l-13.9 14M234.4 155.9l-12.1 12.2M234.4 157.7l-10.4 10.4M234.4 159.4l-8.6 8.7M234.4 161.2l-6.8 6.9M234.4 163l-5.1 5.1M234.4 164.7l-3.3 3.4M234.4 166.5l-1.5 1.6"/>
</g>
<!-- layer: ROOFPLAN NEW -->
<g fill="none" stroke="#000" stroke-width=".26">
<path d="M192.2 120.4h5.6M192.2 120.4v7.4M192.2 129.7v1.8M192.2 133.4v9.4M192.2 120.4l6 6M199.5 127.7l1.3 1.3M199.7 120.4h1.9M202.2 130.4l6 5.9v10.7M203.5 120.4h9.3M214.1 130.4l-5.9 5.9M214.7 120.4h1.9M216.8 138.4l-1.3 1.3"/>
<path d="M216.8 127.7l-1.3 1.3M218.5 120.4h5.6v10.7h12.6v9.5M221.9 127.4l4.6-4.6h8.4v10.5h-.5M224.1 131.1l-6 6M224.1 120.4l-6 6M234.9 122.8l-10.6 10.5M236.7 131.1l-7.9 7.9M192.2 144.7v1.9M192.2 148.4v9.4M192.2 159.7v1.8M208.2 147l3.9 4h4.7M212.1 151l-8 7.9"/>
<path d="M214.1 141l-5.9 6M216.8 151l8 7.9M224.8 143l-8 8M227.4 140.3l-1.3 1.4M236.7 142.5v1.9M236.7 146.3v9.3M236.7 157.5v1.9M192.2 163.4v7.4h11.9M200.1 162.9l-7.9 7.9M202.8 160.2l-1.3 1.3M206 170.8h1.9M209.8 170.8h9.3"/>
<path d="M221 170.8h1.9M226.1 160.2l1.3 1.3M228.8 162.9l7.9 7.9M236.7 161.3v9.5h-11.9"/>
</g>
<!-- layer: DOORS -->
<path d="M102.2 67.7l-6.6-.9-.6 3.1M191.2 103.8l34.2-.4 .1 21.2h-2.4v19.6h18.7v34.5h-55.1v-24h9v-30.1h-4.5z" fill="none" stroke="#000" stroke-width=".26"/>
<!-- layer: VEGE_01 -->
<g fill="none" stroke="#000" stroke-width=".26">
<circle cx="106.3" cy="64.2" r="1.01"/>
<circle cx="125.7" cy="68.7" r="1.01"/>
<circle cx="91.1" cy="129.2" r="2.51"/>
<circle cx="308.8" cy="123.2" r="1.49"/>
<circle cx="123.6" cy="173.2" r="2.51"/>
<circle cx="299.4" cy="168.9" r="2.51"/>
<circle cx="118.8" cy="185.4" r="2"/>
</g>
<g font-size="7.5">
<text x="374" y="166.8" transform="rotate(-86 374 166.8)">WATSON AVENUE</text>
<text x="37.8" y="233.3">Site Plan</text>
</g>
<g font-size="4.5">
<text x="37.6" y="240.8">No.</text>
<text x="37.6" y="245.8">Lot.</text>
<text x="49.4" y="240.8">: 9</text>
<text x="49.4" y="245.8">: 4</text>
<text x="37.8" y="250.9">Sec</text>
<text x="49.4" y="250.9">: 16</text>
<text x="37.6" y="255.9">DP</text>
<text x="49.4" y="255.9">: 758792</text>
<text x="37.8" y="260.9">AREA :961.1m² (By Title)</text>
<text x="49.4" y="265.9">:967.4m² (By Calc)</text>
<text x="28.4" y="283.6">MR R SPEED</text>
<text x="143.6" y="283.6">9 WATSON AVENUE, NORTH WAHROONGA NSW 2076</text>
<text x="293.4" y="283.9">1: 200</text>
<text x="322.2" y="283.9">2 OF 8</text>
<text x="354.4" y="283.8">7757</text>
<text x="377.4" y="283.7">I</text>
</g>
<text font-size="3.2" x="366.2" y="283.8">/16</text>
<g font-size="3">
<text x="92.6" y="75.8" transform="rotate(-90 92.6 75.8)">fence</text>
<text x="93.4" y="106.4" transform="rotate(-90 93.4 106.4)">11.785</text>
<text x="324.6" y="104.5" transform="rotate(-90 324.6 104.5)">fence</text>
<text x="345.4" y="141.8" transform="rotate(-90 345.4 141.8)">kerb</text>
<text x="314.2" y="155.9" transform="rotate(-90 314.2 155.9)">Garden</text>
<text x="361.7" y="152.3" transform="rotate(-90 361.7 152.3)">(16.46 Wide)</text>
<text x="89.7" y="159.4" transform="rotate(-90 89.7 159.4)">12.18</text>
<text x="321.4" y="159.4" transform="rotate(-90 321.4 159.4)">ARC 17.989</text>
<text x="85.5" y="166.1" transform="rotate(-90 85.5 166.1)">Paling</text>
<text x="344.8" y="164.2" transform="rotate(-90 344.8 164.2)">(0.2 High)</text>
<text x="344.7" y="180" transform="rotate(-90 344.7 180)">Concrete</text>
<text x="116.8" y="180.3" transform="rotate(-90 116.8 180.3)">Stone</text>
<text x="319.8" y="180.4" transform="rotate(-90 319.8 180.4)">No</text>
<text x="249" y="207" transform="rotate(-90 249 207)">lip 193.07</text>
<text x="204.5" y="210.2" transform="rotate(-90 204.5 210.2)">lip 193.18</text>
<text x="221.7" y="211.9" transform="rotate(-90 221.7 211.9)">ridge 195.11</text>
<text x="240.1" y="213.9" transform="rotate(-90 240.1 213.9)">lip 193.19</text>
<text x="315.3" y="212.6" transform="rotate(-90 315.3 212.6)">About 59.7</text>
</g>
<g font-size="2.6">
<text x="381.9" y="16.1">M.N.</text>
<text x="383.8" y="25.4">T.N.</text>
<text x="205.9" y="47.7">g.f.l 187.945</text>
<text x="151.8" y="50.8">ridge 191.33</text>
<text x="187.3" y="53.1">ridge 191.81</text>
<text x="152.9" y="56.3">Balcony</text>
<text x="184.6" y="57.9">Single Storey</text>
<text x="152.6" y="61.7">lip 190.37</text>
<text x="184.5" y="60.9">Brick Cottage</text>
<text x="186.7" y="63.9">(Tile Roof)</text>
<text x="250.7" y="62.5">ridge</text>
<text x="259.3" y="62.5">191.61</text>
<text x="100.3" y="71.4">185.04</text>
<text x="111" y="67.3">Paling</text>
<text x="189.6" y="66.9">No.7</text>
<text x="257.2" y="70.1">Brick</text>
<text x="123.6" y="75.4" transform="rotate(7 123.6 75.4)">Easement to drain water</text>
<text x="136.3" y="76">185.54</text>
<text x="178.3" y="73.3">lip 190.39, eave 190.27</text>
<text x="227.1" y="75.1">Privacy Wall</text>
<text x="255.9" y="73.1">Garage</text>
<text x="162.5" y="79.2">186.21</text>
<text x="176.8" y="81.2">45.745</text>
<text x="190.1" y="81.7">186.82</text>
<text x="219" y="81.1">fence</text>
<text x="248.5" y="79.2">lip 190.39, eave 190.28</text>
<text x="330.8" y="81.7">Tel</text>
<text x="215.5" y="86.3">roof 189.92</text>
<text x="243.3" y="84.2">No</text>
<text x="348.6" y="86.4">t.k 190.68</text>
<text x="190.5" y="94.1">Conc.</text>
<text x="206.9" y="93.1">Temporary</text>
<text x="242.1" y="91.6">Driveway</text>
<text x="274.3" y="92.5">188.92</text>
<text x="309.5" y="92.6">fence</text>
<text x="208.5" y="96.1">Carport</text>
<text x="220.8" y="98.5">roof 190.14</text>
<text x="349.1" y="97.9">190.39</text>
<text x="141.9" y="102.6">Grass</text>
<text x="180.7" y="106.3">186.79</text>
<text x="193.4" y="105.6">lip 191.74, eave 191.58</text>
<text x="200.8" y="102.1">189.03</text>
<text x="226.4" y="102.6">187.57</text>
<text x="297" y="106.3">190.34</text>
<text x="311.5" y="107.8">A.C.</text>
<text x="262.4" y="108.6">189.08</text>
<text x="322.4" y="109">190.70</text>
<text x="347.1" y="111.9">Bench Mark</text>
<text x="292" y="116.9">Garden</text>
<text x="347" y="117.8">RL 190.645 (AHD)</text>
<text x="347.1" y="114.9">Cut in top of Kerb</text>
<text x="94.4" y="125.4">185.17</text>
<text x="124.7" y="125.2">185.72</text>
<text x="162.7" y="125.9">186.30</text>
<text x="184.5" y="129.3">189.01</text>
<text x="222.9" y="128.9">189.03</text>
<text x="224.9" y="130.6">Porch</text>
<text x="298.8" y="128.4">189.83</text>
<text x="385.9" y="127.4" transform="rotate(-83 385.9 127.4)">4130 Existing Approx.</text>
<text x="343.8" y="132.1">t.k 190.58</text>
<text x="185.6" y="140.6">Deck</text>
<text x="199.3" y="143.1">Proposed First</text>
<text x="235" y="140.8">Garden</text>
<text x="242.8" y="142.7">188.37</text>
<text x="392.5" y="139.2" transform="rotate(-83 392.5 139.2)">7975 Proposed Approx.</text>
<text x="199.3" y="146.1">Floor Addition</text>
<text x="272.8" y="144.1">188.83</text>
<text x="137.1" y="154.6">185.77</text>
<text x="164" y="155.4">186.39</text>
<text x="96.4" y="161.2">185.10</text>
<text x="150.9" y="158.8">roof 189.46</text>
<text x="275.3" y="161.3">Grass</text>
<text x="122.5" y="162.2">ret.</text>
<text x="126.5" y="167.4">186.08</text>
<text x="129.4" y="162.2">wall</text>
<text x="140.1" y="163.1">186.56</text>
<text x="144.9" y="166.8">Covered</text>
<text x="295.2" y="165.2">189.97</text>
<text x="310.8" y="166">W.M</text>
<text x="98.7" y="171.7">Shed</text>
<text x="146.9" y="169.8">Deck</text>
<text x="122" y="178">20 high</text>
<text x="150.9" y="179">roof 189.08</text>
<text x="204.9" y="175.3">g.f.l 189.12</text>
<text x="271.6" y="178.1">189.04</text>
<text x="80" y="180.6">15 high</text>
<text x="97.4" y="181.6">185.42</text>
<text x="176.2" y="181.2">187.01</text>
<text x="198.6" y="183.8">45.72</text>
<text x="213.2" y="183.5">lip 191.74</text>
<text x="242.7" y="181.3">188.46</text>
<text x="97.4" y="188.6">Paling</text>
<text x="118.8" y="189.6">STUMP</text>
<text x="227.7" y="188.6">fence</text>
<text x="265.9" y="188.6">No</text>
<text x="302.4" y="188.6">fence</text>
<text x="318.1" y="188.2">190.64</text>
<text x="392.4" y="191.1" transform="rotate(-90 392.4 191.1)">3470 Proposed Approx.</text>
<text x="118.8" y="192.1">1.6 high</text>
<text x="384.4" y="195.5" transform="rotate(-90 384.4 195.5)">1300 Existing Approx.</text>
<text x="223.2" y="198.9">g.f.l 190.72</text>
<text x="259.3" y="198.4">Line of existing residence</text>
<text x="259.4" y="201.3">shown dashed</text>
<text x="242.2" y="205.3">P.</text>
<text x="192.5" y="214.2">lip 193.80</text>
<text x="196.1" y="220.3">Porch</text>
<text x="218.2" y="220.1">Brick Cottage</text>
<text x="219.5" y="217.1">Two Storey</text>
<text x="195.5" y="226.5">ridge 194.73</text>
<text x="220.4" y="223.1">(Tile Roof)</text>
<text x="222.4" y="226.1">No.11</text>
<text x="264.4" y="226.2">15265 Existing Approx.</text>
<text x="260.1" y="234.2">16460 Proposed Approx.</text>
<text x="314.2" y="242.1">Curtin Ave</text>
<text x="19.8" y="283.8">FOR:</text>
<text x="137.4" y="283.6">AT:</text>
<text x="283.1" y="283.9">SCALE:</text>
<text x="311.6" y="283.9">SHEET:</text>
<text x="340.9" y="283.9">JOB NO:</text>
</g>
<text font-size="2.4" x="336.7" y="95.5">P.Pole</text>
</svg>
